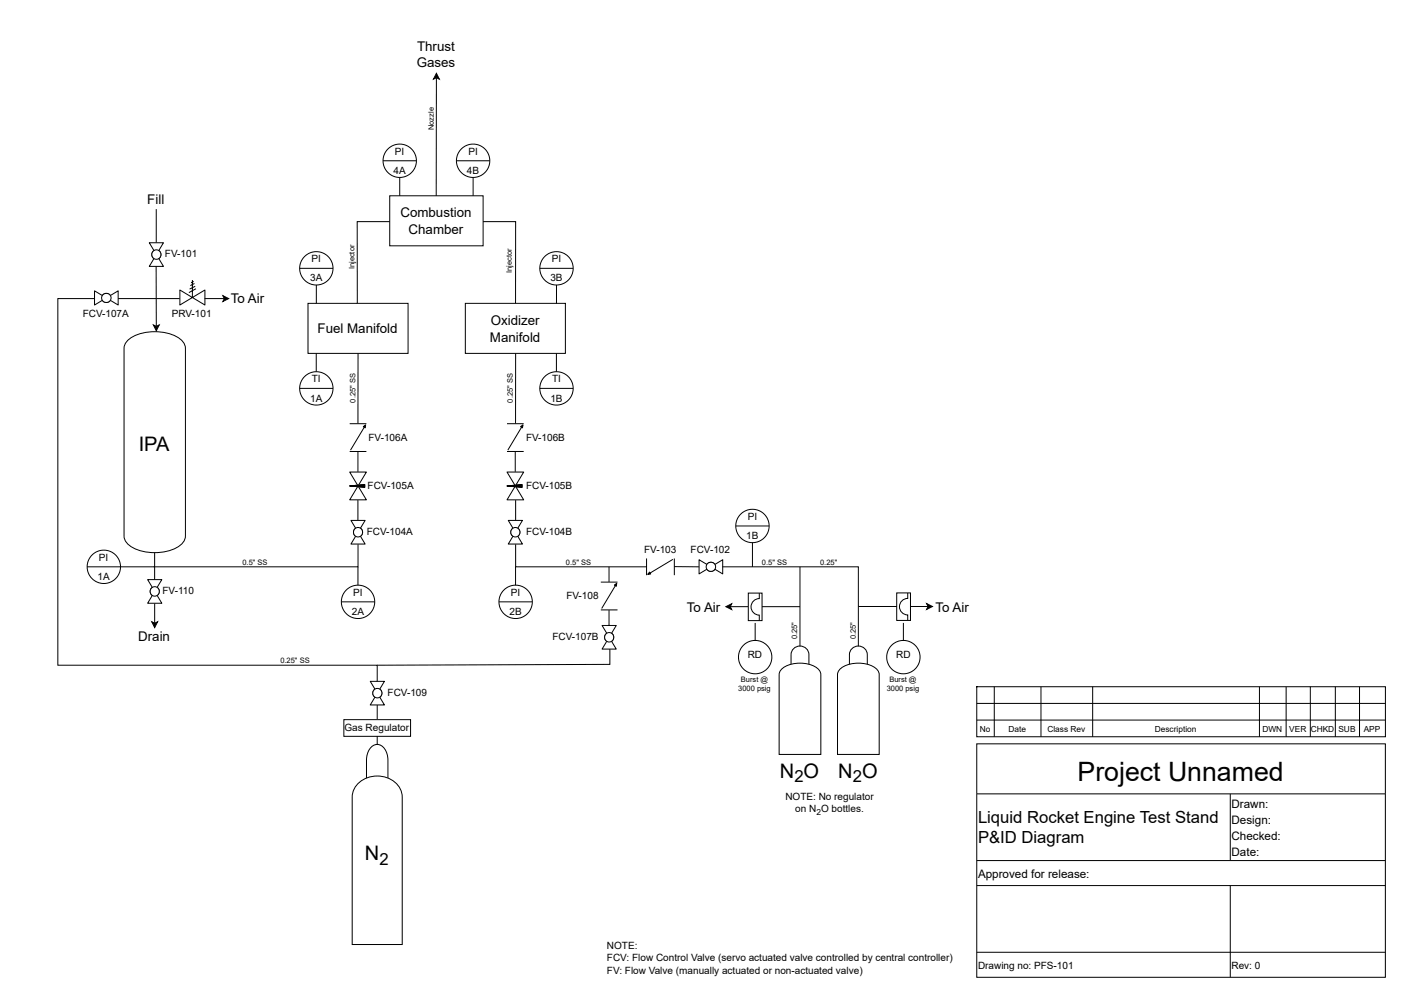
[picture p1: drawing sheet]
<svg xmlns="http://www.w3.org/2000/svg" width="420mm" height="297mm" viewBox="0 0 420 297" stroke-linecap="round" stroke-linejoin="round" font-family="sans-serif">
<path d="M256.7 181.4h20.9M277.1 180.5l1.8 .9-1.8 .9 .5-.9z" fill="none" stroke="#000" stroke-width=".3"/>
<path d="M277.1 180.5l1.8 .9-1.8 .9 .5-.9z" fill="#000"/>
<path d="M111 223.5a2.65 2.65 0 0 1 4.5 1.2l.5 2.7v7.9h-6.4v-7.9a5.7 5.7 0 0 1 1.4-3.9z" fill="#fff"/>
<path d="M111 223.5a2.65 2.65 0 0 1 4.5 1.2l.5 2.7v7.9h-6.4v-7.9a5.7 5.7 0 0 1 1.4-3.9z" fill="none" stroke="#000" stroke-width=".3"/>
<path d="M107.2 234.3a8.1 8.1 0 0 1 12.8 2.3l.3 1.8v44.1h-15v-44.1a5.7 5.7 0 0 1 1.9-4.1z" fill="#fff"/>
<path d="M107.2 234.3a8.1 8.1 0 0 1 12.8 2.3l.3 1.8v44.1h-15v-44.1a5.7 5.7 0 0 1 1.9-4.1z" fill="none" stroke="#000" stroke-width=".3"/>
<path d="M38 102.1a13.1 13.1 0 0 1 12.1-2.4 7 7 0 0 1 5.3 3.7l.1 56.9a5 5 0 0 1-4.2 4.2 14.7 14.7 0 0 1-12.7-1.5 3.6 3.6 0 0 1-1.5-2.7v-56.1l.1-.8z" fill="#fff"/>
<path d="M38 102.1a13.1 13.1 0 0 1 12.1-2.4 7 7 0 0 1 5.3 3.7l.1 56.9a5 5 0 0 1-4.2 4.2 14.7 14.7 0 0 1-12.7-1.5 3.6 3.6 0 0 1-1.5-2.7v-56.1l.1-.8z" fill="none" stroke="#000" stroke-width=".3"/>
<path d="M237.2 194.2a2.69 2.69 0 0 1 2.9-.8 2.69 2.69 0 0 1 1.8 2.4v4.3h-5.3v-4.3z" fill="#fff"/>
<path d="M237.2 194.2a2.69 2.69 0 0 1 2.9-.8 2.69 2.69 0 0 1 1.8 2.4v4.3h-5.3v-4.3z" fill="none" stroke="#000" stroke-width=".3"/>
<path d="M233.9 200a9.4 9.4 0 0 1 10.7 0l.8 1.2 .1 .6v23.9h-12.5v-23.9l.1-.6z" fill="#fff"/>
<path d="M233.9 200a9.4 9.4 0 0 1 10.7 0l.8 1.2 .1 .6v23.9h-12.5v-23.9l.1-.6z" fill="none" stroke="#000" stroke-width=".3"/>
<path d="M254.6 194.2a2.69 2.69 0 0 1 3-.8 2.69 2.69 0 0 1 1.8 2.4v4.3h-5.4v-4.3z" fill="#fff"/>
<path d="M254.6 194.2a2.69 2.69 0 0 1 3-.8 2.69 2.69 0 0 1 1.8 2.4v4.3h-5.4v-4.3z" fill="none" stroke="#000" stroke-width=".3"/>
<path d="M251.3 200a9.4 9.4 0 0 1 10.8 0l.7 1.2 .1 .6v23.9h-12.4v-23.9l.1-.6z" fill="#fff"/>
<path d="M46.2 165.3v10M251.3 200a9.4 9.4 0 0 1 10.8 0l.7 1.2 .1 .6v23.9h-12.4v-23.9l.1-.6z" fill="none" stroke="#000" stroke-width=".3"/>
<circle cx="46.3" cy="176.9" r="1.39" fill="#fff"/>
<circle cx="46.3" cy="176.9" r="1.39" fill="none" stroke="#000" stroke-width=".3"/>
<path d="M44.2 173.4h4.2l-2.1 3.5zM46.3 176.9l-2.1 3.5h4.2z" fill="#fff"/>
<path d="M44.2 173.4h4.2l-2.1 3.5zM46.3 176.9l2.1 3.5h-4.2z" fill="none" stroke="#000" stroke-width=".3"/>
<circle cx="46.3" cy="176.9" r="1.39" fill="#fff"/>
<circle cx="46.3" cy="176.9" r="1.39" fill="none" stroke="#000" stroke-width=".3"/>
<circle cx="31.1" cy="169.5" r="5" fill="#fff"/>
<g fill="none" stroke="#000" stroke-width=".3">
<path d="M104.6 145.3l4.5-.4v.9zM26.1 169.5h20.1M107.1 162.8v6.7h-61.1M45.4 186l.9 .4 .8-.4-.8 1.7zM46.3 180.5v5.9"/>
<circle cx="31.1" cy="169.5" r="5"/>
</g>
<path d="M104.6 145.3l4.5-.4v.9zM45.4 186l.9 .4 .8-.4-.8 1.7z" fill="#000"/>
<path d="M104.6 141.2h5l-2.5 4.1zM107.1 145.3l-2.5 4.2h5z" fill="#fff"/>
<path d="M104.6 141.2h5l-2.5 4.1zM104.6 145.3l4.5-.4v.9zM107.1 145.3l2.5 4.2h-5zM151.6 145.4l4.5-.5v.9zM154.2 162.8v6.7h39.2" fill="none" stroke="#000" stroke-width=".3"/>
<path d="M104.6 145.3l4.5-.4v.9zM151.6 145.4l4.5-.5v.9z" fill="#000"/>
<path d="M151.6 141.2h5l-2.5 4.1zM154.1 145.3l-2.5 4.2h5z" fill="#fff"/>
<path d="M151.6 141.2h5l-2.5 4.1zM151.6 145.4l4.5-.5v.9zM154.1 145.3l2.5 4.2h-5z" fill="none" stroke="#000" stroke-width=".3"/>
<path d="M151.6 145.4l4.5-.5v.9z" fill="#000"/>
<path d="M201.7 167v5zM193.4 167v5zM193.8 171.8l7.5-4.5z" fill="#fff"/>
<path d="M193.4 167v5M194.3 171.1l.3 .6-.9 .1zM201.3 167.3l-7.5 4.5M201.7 167v5" fill="none" stroke="#000" stroke-width=".3"/>
<path d="M194.3 171.1l.3 .6-.9 .1z" fill="#000"/>
<circle cx="212.6" cy="169.5" r="1.39" fill="#fff"/>
<circle cx="212.6" cy="169.5" r="1.39" fill="none" stroke="#000" stroke-width=".3"/>
<path d="M209.1 167.4l3.5 2.1-3.5 2.2zM212.6 169.5l3.5 2.2v-4.3z" fill="#fff"/>
<path d="M209.1 167.4l3.5 2.1-3.5 2.2zM212.6 169.5l3.5-2.1v4.3z" fill="none" stroke="#000" stroke-width=".3"/>
<circle cx="212.6" cy="169.5" r="1.39" fill="#fff"/>
<g fill="none" stroke="#000" stroke-width=".3">
<path d="M201.7 169.5h7.4M216.1 169.5h40.6v23.8M239.3 169.5v23.8"/>
<circle cx="212.6" cy="169.5" r="1.39"/>
</g>
<circle cx="225" cy="157.3" r="5" fill="#fff"/>
<g fill="none" stroke="#000" stroke-width=".3">
<path d="M220.1 157.3h9.9M225 162.3v7.2"/>
<circle cx="225" cy="157.3" r="5"/>
</g>
<circle cx="46.8" cy="76.2" r="1.39" fill="#fff"/>
<circle cx="46.8" cy="76.2" r="1.39" fill="none" stroke="#000" stroke-width=".3"/>
<path d="M44.6 72.6h4.3l-2.1 3.5zM46.8 76.1l-2.2 3.6h4.3z" fill="#fff"/>
<path d="M44.6 72.6h4.3l-2.1 3.5zM46.8 76.1l2.1 3.6h-4.3z" fill="none" stroke="#000" stroke-width=".3"/>
<circle cx="46.8" cy="76.2" r="1.39" fill="#fff"/>
<g fill="none" stroke="#000" stroke-width=".3">
<path d="M46.7 79.6v18M46.7 62.6v9.9M45.9 97.2l.8 .4 .9-.4-.9 1.7zM46.7 89.3h-29.4v109.7h95.5v23.7M182.4 191.7v7l-69.6 .3"/>
<circle cx="46.8" cy="76.2" r="1.39"/>
</g>
<path d="M45.9 97.2l.8 .4 .9-.4-.9 1.7z" fill="#000"/>
<path d="M92.1 90.7h29.9v15h-29.9z" fill="#fff"/>
<path d="M92.1 90.7h29.9v15h-29.9z" fill="none" stroke="#000" stroke-width=".3"/>
<path d="M139.2 90.7h29.9v15h-29.9z" fill="#fff"/>
<path d="M139.2 90.7h29.9v15h-29.9z" fill="none" stroke="#000" stroke-width=".3"/>
<path d="M116.6 58.6h27.9v14.9h-27.9z" fill="#fff"/>
<path d="M116.6 58.6h27.9v14.9h-27.9z" fill="none" stroke="#000" stroke-width=".3"/>
<circle cx="31.8" cy="89.1" r="1.39" fill="#fff"/>
<circle cx="31.8" cy="89.1" r="1.39" fill="none" stroke="#000" stroke-width=".3"/>
<path d="M28.3 87l3.5 2.1-3.5 2.1zM31.8 89.1l3.5 2.1v-4.2z" fill="#fff"/>
<path d="M28.3 87l3.5 2.1-3.5 2.1zM31.8 89.1l3.5-2.1v4.2z" fill="none" stroke="#000" stroke-width=".3"/>
<circle cx="31.8" cy="89.1" r="1.39" fill="#fff"/>
<circle cx="31.8" cy="89.1" r="1.39" fill="none" stroke="#000" stroke-width=".3"/>
<path d="M179.7 182.4h5zM179.7 174.1h5zM184.4 174.5l-4.5 7.5z" fill="#fff"/>
<path d="M179.7 174.1h5M183.8 175l.7-.5-.2 .9zM184.4 174.5l-4.5 7.5M179.7 182.4h5" fill="none" stroke="#000" stroke-width=".3"/>
<path d="M183.8 175l.7-.5-.2 .9z" fill="#000"/>
<circle cx="182.2" cy="190.6" r="1.39" fill="#fff"/>
<circle cx="182.2" cy="190.6" r="1.39" fill="none" stroke="#000" stroke-width=".3"/>
<path d="M182.2 190.6l2.1 3.5h-4.2zM180.1 187.1l2.1 3.5 2.1-3.5z" fill="#fff"/>
<path d="M180.1 187.1h4.2l-2.1 3.5zM182.2 190.6l2.1 3.5h-4.2z" fill="none" stroke="#000" stroke-width=".3"/>
<circle cx="182.2" cy="190.6" r="1.39" fill="#fff"/>
<g fill="none" stroke="#000" stroke-width=".3">
<path d="M130.5 23.2v35.4M130.5 21.9l.9 1.8-.9-.5-.9 .5z"/>
<circle cx="182.2" cy="190.6" r="1.39"/>
</g>
<path d="M130.5 21.9l.9 1.8-.9-.5-.9 .5z" fill="#000"/>
<circle cx="141.5" cy="48.1" r="5" fill="#fff"/>
<g fill="none" stroke="#000" stroke-width=".3">
<path d="M136.5 48.1h10M141.5 53.1v5.5"/>
<circle cx="141.5" cy="48.1" r="5"/>
</g>
<circle cx="119.5" cy="48.1" r="5" fill="#fff"/>
<g fill="none" stroke="#000" stroke-width=".3">
<path d="M114.6 48.1h9.9M119.5 53.1v5.5"/>
<circle cx="119.5" cy="48.1" r="5"/>
</g>
<circle cx="94.6" cy="80.3" r="5" fill="#fff"/>
<g fill="none" stroke="#000" stroke-width=".3">
<path d="M89.6 80.3h10M94.6 85.2v5.5"/>
<circle cx="94.6" cy="80.3" r="5"/>
</g>
<circle cx="94.6" cy="116.2" r="5" fill="#fff"/>
<g fill="none" stroke="#000" stroke-width=".3">
<path d="M89.6 116.2h10M94.6 105.7v5.5"/>
<circle cx="94.6" cy="116.2" r="5"/>
</g>
<circle cx="166.4" cy="80.3" r="5" fill="#fff"/>
<g fill="none" stroke="#000" stroke-width=".3">
<path d="M161.4 80.3h10M166.4 85.2v5.5"/>
<circle cx="166.4" cy="80.3" r="5"/>
</g>
<circle cx="166.4" cy="116.2" r="5" fill="#fff"/>
<g fill="none" stroke="#000" stroke-width=".3">
<path d="M161.4 116.2h10M166.4 105.7v5.5M182.1 169.5v4.5M182.1 182.5v4.5"/>
<circle cx="166.4" cy="116.2" r="5"/>
</g>
<circle cx="112.9" cy="207.3" r="1.39" fill="#fff"/>
<circle cx="112.9" cy="207.3" r="1.39" fill="none" stroke="#000" stroke-width=".3"/>
<path d="M112.9 207.3l2.1 3.6h-4.3zM110.7 203.8l2.2 3.5 2.1-3.5z" fill="#fff"/>
<path d="M110.7 203.8h4.3l-2.1 3.5zM112.9 207.3l2.1 3.6h-4.3z" fill="none" stroke="#000" stroke-width=".3"/>
<circle cx="112.9" cy="207.3" r="1.39" fill="#fff"/>
<g fill="none" stroke="#000" stroke-width=".3">
<path d="M292.1 205.4h122.2v15h-122.2zM292.1 210.4h122.2M292.1 215.4h122.2M297.4 205.4v15M311.3 205.4v15M326.8 205.4v15M376.7 205.4v15M384.7 205.4v15M391.9 205.4v15M399.4 205.4v15M406.6 205.4v15M292.1 237.4v-14.9h122.2v14.9"/>
<path d="M292.1 237.4v54.9h122.2v-54.9M292.1 237.4h122.2M367.9 237.4v20M292.1 257.4h122.2M292.1 264.9h122.2M367.9 264.9v27.4M292.1 284.8h122.2"/>
<circle cx="112.9" cy="207.3" r="1.39"/>
</g>
<circle cx="107.1" cy="159.2" r="1.39" fill="#fff"/>
<circle cx="107.1" cy="159.2" r="1.39" fill="none" stroke="#000" stroke-width=".3"/>
<path d="M105 155.7h4.2l-2.1 3.5zM107.1 159.2l-2.1 3.5h4.2z" fill="#fff"/>
<path d="M105 155.7h4.2l-2.1 3.5zM107.1 159.2l2.1 3.5h-4.2z" fill="none" stroke="#000" stroke-width=".3"/>
<circle cx="107.1" cy="159.2" r="1.39" fill="#fff"/>
<circle cx="107.1" cy="159.2" r="1.39" fill="none" stroke="#000" stroke-width=".3"/>
<circle cx="154.1" cy="159.2" r="1.39" fill="#fff"/>
<circle cx="154.1" cy="159.2" r="1.39" fill="none" stroke="#000" stroke-width=".3"/>
<path d="M152 155.7h4.2l-2.1 3.5zM154.1 159.2l-2.1 3.5h4.2z" fill="#fff"/>
<path d="M152 155.7h4.2l-2.1 3.5zM154.1 159.2l2.1 3.5h-4.2z" fill="none" stroke="#000" stroke-width=".3"/>
<circle cx="154.1" cy="159.2" r="1.39" fill="#fff"/>
<circle cx="154.1" cy="159.2" r="1.39" fill="none" stroke="#000" stroke-width=".3"/>
<circle cx="107.1" cy="180" r="5" fill="#fff"/>
<g fill="none" stroke="#000" stroke-width=".3">
<path d="M107.1 169.5v5.5M102.1 180h10"/>
<circle cx="107.1" cy="180" r="5"/>
</g>
<path d="M104.6 135h5zM104.6 126.7h5zM109.3 127.1l-4.5 7.5z" fill="#fff"/>
<path d="M104.6 135h5M104.6 126.7h5M108.7 127.6l.7-.5-.2 .9zM109.3 127.1l-4.5 7.5M107 149.6v6M154.2 149.6v6" fill="none" stroke="#000" stroke-width=".3"/>
<path d="M108.7 127.6l.7-.5-.2 .9z" fill="#000"/>
<path d="M151.6 135h5zM151.6 126.7h5zM156.4 127.1l-4.5 7.5z" fill="#fff"/>
<path d="M107 135.1v6M151.6 135h5M151.6 126.7h5M154.1 135.1v6M155.7 127.6l.7-.5-.1 .9zM156.4 127.1l-4.5 7.5" fill="none" stroke="#000" stroke-width=".3"/>
<path d="M155.7 127.6l.7-.5-.1 .9z" fill="#000"/>
<circle cx="154.2" cy="180" r="5" fill="#fff"/>
<g fill="none" stroke="#000" stroke-width=".3">
<path d="M57.5 83.8v5.2M57.9 84.2l-.7 .4M58.1 84.8l-1.2 .6M58.4 85.6l-1.7 .9M58.6 86.4l-2.1 1.1M154.2 169.5v5.5M149.2 180h10"/>
<circle cx="154.2" cy="180" r="5"/>
</g>
<path d="M53.8 86.7l3.7 2.3-3.7 2.2zM57.5 89l3.8 2.2v-4.5z" fill="#fff"/>
<path d="M116.6 66.3h-9.8l.1 24.4M144.5 66.3h9.7v24.4M46.7 89.3h7M53.8 86.7l3.7 2.3-3.7 2.2zM57.5 89l3.8-2.3v4.5zM61.2 89.3h5.9M66.6 88.4l1.8 .9-1.8 .9 .5-.9zM107.1 105.7v20.9M154.2 105.7v20.9" fill="none" stroke="#000" stroke-width=".3"/>
<path d="M66.6 88.4l1.8 .9-1.8 .9 .5-.9z" fill="#000"/>
<path d="M268.2 177.3h4.1v8.3h-4.1z" fill="#fff"/>
<path d="M268.2 177.3h4.1v8.3h-4.1zM271.5 177.3v1.7a2.47 2.47 0 0 0-2.5 2.5 2.47 2.47 0 0 0 2.5 2.4v1.7" fill="none" stroke="#000" stroke-width=".3"/>
<circle cx="270.2" cy="196.5" r="5" fill="#fff"/>
<g fill="none" stroke="#000" stroke-width=".3">
<path d="M217.1 181.5l1.7-.9-.4 .9 .4 .8zM218.4 181.5h20.9M270.2 186.3v5.3"/>
<circle cx="270.2" cy="196.5" r="5"/>
</g>
<path d="M217.1 181.5l1.7-.9-.4 .9 .4 .8z" fill="#000"/>
<path d="M223.8 177.4h4.1v8.2h-4.1z" fill="#fff"/>
<path d="M223.8 177.4h4.1v8.2h-4.1zM227.1 177.4v1.6a2.47 2.47 0 0 0-2.5 2.5 2.47 2.47 0 0 0 2.5 2.5v1.6" fill="none" stroke="#000" stroke-width=".3"/>
<circle cx="225.9" cy="196.5" r="5" fill="#fff"/>
<g fill="none" stroke="#000" stroke-width=".3">
<path d="M225.9 186.3v5.3"/>
<circle cx="225.9" cy="196.5" r="5"/>
</g>
<path d="M102.8 215.3h20v4.9h-20z" fill="#fff"/>
<path d="M102.8 215.3h20v4.9h-20z" fill="none" stroke="#000" stroke-width=".3"/>
<text font-size="8" x="322.3" y="233.6">Project Unnamed</text>
<g font-size="6">
<text x="41.5" y="134.8">IPA</text>
<text x="233.3" y="232.6">N O</text>
<text x="250.7" y="232.6">N O</text>
<text x="109.1" y="257.3">N</text>
</g>
<g font-size="5">
<text x="237.6" y="234">2</text>
<text x="255" y="234">2</text>
<text x="292.5" y="246.3">Liquid Rocket Engine Test Stand</text>
<text x="292.5" y="252.3">P&amp;ID Diagram</text>
<text x="113.5" y="258.7">2</text>
</g>
<g font-size="4">
<text x="124.7" y="15.1">Thrust</text>
<text x="124.6" y="20.1">Gases</text>
<text x="44.1" y="61">Fill</text>
<text x="119.8" y="65">Combustion</text>
<text x="122.2" y="70">Chamber</text>
<text x="69" y="90.7">To Air</text>
<text x="95" y="99.7">Fuel Manifold</text>
<text x="146.8" y="97.2">Oxidizer</text>
<text x="146.5" y="102.2">Manifold</text>
<text x="205.5" y="183">To Air</text>
<text x="279.8" y="183">To Air</text>
<text x="41.3" y="191.7">Drain</text>
</g>
<g font-size="3.5">
<text x="368.3" y="241.8">Drawn:</text>
<text x="368.3" y="246.5">Design:</text>
<text x="368.3" y="251.3">Checked:</text>
<text x="368.3" y="256">Date:</text>
<text x="292.5" y="262.5">Approved for release:</text>
</g>
<g font-size="3">
<text x="118.1" y="46.3">PI</text>
<text x="140.1" y="46.3">PI</text>
<text x="117.7" y="52">4A</text>
<text x="139.7" y="52">4B</text>
<text x="49.3" y="77">FV-101</text>
<text x="93.2" y="78.5">PI</text>
<text x="165" y="78.5">PI</text>
<text x="92.8" y="84.2">3A</text>
<text x="164.6" y="84.2">3B</text>
<text x="24.7" y="94.7">FCV-107A</text>
<text x="51.4" y="94.7">PRV-101</text>
<text x="93.3" y="114.4">TI</text>
<text x="165.1" y="114.4">TI</text>
<text x="92.8" y="120.1">1A</text>
<text x="164.6" y="120.1">1B</text>
<text x="110.2" y="131.8">FV-106A</text>
<text x="157.3" y="131.8">FV-106B</text>
<text x="109.9" y="146.3">FCV-105A</text>
<text x="157.3" y="146.3">FCV-105B</text>
<text x="223.6" y="155.5">PI</text>
<text x="109.7" y="160">FCV-104A</text>
<text x="157.3" y="160">FCV-104B</text>
<text x="223.2" y="161.3">1B</text>
<text x="29.6" y="167.7">PI</text>
<text x="192.7" y="165.5">FV-103</text>
<text x="206.5" y="165.5">FCV-102</text>
<text x="29.2" y="173.5">1A</text>
<text x="48.6" y="177.7">FV-110</text>
<text x="105.7" y="178.2">PI</text>
<text x="152.8" y="178.2">PI</text>
<text x="169.4" y="179.2">FV-108</text>
<text x="105.2" y="184">2A</text>
<text x="152.4" y="184">2B</text>
<text x="165.2" y="191.4">FCV-107B</text>
<text x="223.6" y="196.7">RD</text>
<text x="268" y="196.7">RD</text>
<text x="115.9" y="208.1">FCV-109</text>
<text x="103" y="218.6">Gas Regulator</text>
<text x="234.9" y="239.3">NOTE: No regulator</text>
<text x="237.8" y="242.8">on N O bottles.</text>
<text x="181.5" y="284">NOTE:</text>
<text x="181.5" y="287.5">FCV: Flow Control Valve (servo actuated valve controlled by central controller)</text>
<text x="181.5" y="291.2">FV: Flow Valve (manually actuated or non-actuated valve)</text>
<text x="292.5" y="289.9">Drawing no: PFS-101</text>
<text x="368.3" y="289.9">Rev: 0</text>
</g>
<g font-size="2.5">
<text x="293" y="218.9">No</text>
<text x="301.6" y="218.9">Date</text>
<text x="313.3" y="218.9">Class Rev</text>
<text x="345.4" y="218.9">Description</text>
<text x="377.6" y="218.9">DWN</text>
<text x="385.6" y="218.9">VER</text>
<text x="392" y="218.9">CHKD</text>
<text x="400.3" y="218.9">SUB</text>
<text x="407.8" y="218.9">APP</text>
<text x="244.2" y="243.7">2</text>
</g>
<g font-size="2.2">
<text x="129.7" y="38.9" transform="rotate(-90 129.7 38.9)">Nozzle</text>
<text x="106" y="80.6" transform="rotate(-90 106 80.6)">Injector</text>
<text x="153" y="81.7" transform="rotate(-90 153 81.7)">Injector</text>
<text x="106.3" y="120.4" transform="rotate(-90 106.3 120.4)">0.25&quot; SS</text>
<text x="153.4" y="120.4" transform="rotate(-90 153.4 120.4)">0.25&quot; SS</text>
<text x="72.5" y="169">0.5&quot; SS</text>
<text x="169.3" y="169">0.5&quot; SS</text>
<text x="227.9" y="169">0.5&quot; SS</text>
<text x="245.3" y="169">0.25&quot;</text>
<text x="238.5" y="191.2" transform="rotate(-90 238.5 191.2)">0.25&quot;</text>
<text x="255.9" y="191.2" transform="rotate(-90 255.9 191.2)">0.25&quot;</text>
<text x="83.9" y="198.4">0.25&quot; SS</text>
<text x="221.6" y="203.9">Burst @</text>
<text x="266" y="203.9">Burst @</text>
<text x="220.8" y="206.6">3000 psig</text>
<text x="265.2" y="206.6">3000 psig</text>
</g>
</svg>
